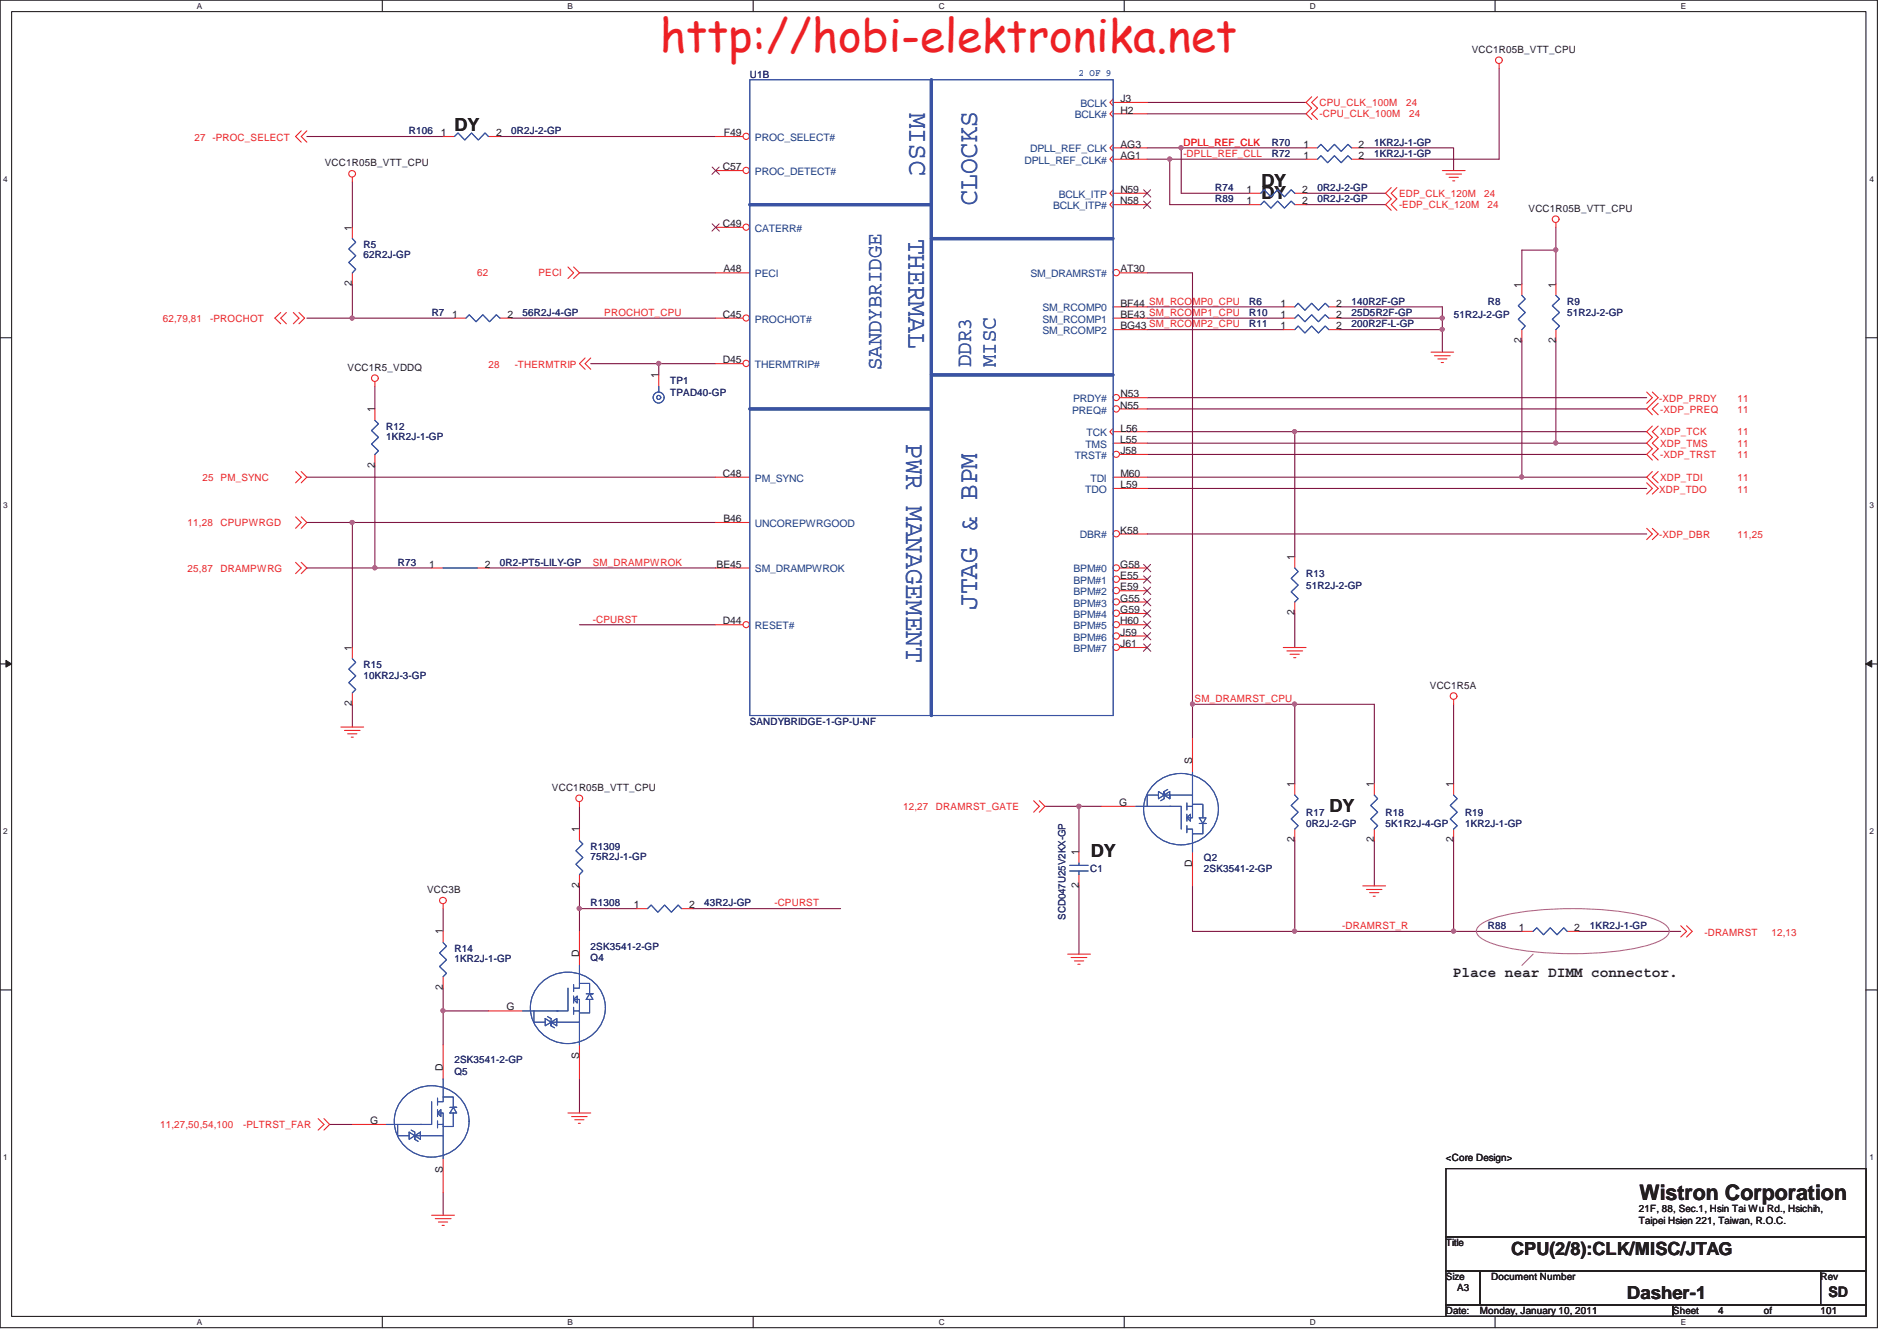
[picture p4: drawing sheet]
<svg xmlns="http://www.w3.org/2000/svg" width="297mm" height="210mm" viewBox="0 0 297 210" stroke-linecap="round" stroke-linejoin="round" font-family="sans-serif">
<path d="M0 0h294v207.9h-294zM1.8 1.8h290.4v204.3h-290.4z" fill="none" stroke="#231f20" stroke-width=".17"/>
<g fill="#fff">
<path d="M30.8 .2h.8v1.4h-.8z"/>
<path d="M30.8 206.3h.8v1.4h-.8z"/>
</g>
<path d="M59.9 0v1.8M59.9 206.1v1.8" fill="none" stroke="#231f20" stroke-width=".17"/>
<g fill="#fff">
<path d="M88.9 .2h.8v1.4h-.8z"/>
<path d="M88.9 206.3h.8v1.4h-.8z"/>
</g>
<path d="M117.9 0v1.8M117.9 206.1v1.8" fill="none" stroke="#231f20" stroke-width=".17"/>
<g fill="#fff">
<path d="M146.9 .2h.9v1.4h-.9z"/>
<path d="M146.9 206.3h.9v1.4h-.9z"/>
</g>
<path d="M176 0v1.8M176 206.1v1.8" fill="none" stroke="#231f20" stroke-width=".17"/>
<g fill="#fff">
<path d="M205 .2h.9v1.4h-.9z"/>
<path d="M205 206.3h.9v1.4h-.9z"/>
</g>
<path d="M234.1 0v1.8M234.1 206.1v1.8" fill="none" stroke="#231f20" stroke-width=".17"/>
<g fill="#fff">
<path d="M263.1 .2h.8v1.4h-.8z"/>
<path d="M263.1 206.3h.8v1.4h-.8z"/>
<path d="M.5 27.3h.7v1.4h-.7z"/>
<path d="M292.7 27.3h.6v1.4h-.6z"/>
<path d="M.5 78.4h.7v1.4h-.7z"/>
<path d="M292.7 78.4h.6v1.4h-.6z"/>
</g>
<path d="M0 52.9h1.8M292.2 52.9h1.8" fill="none" stroke="#231f20" stroke-width=".17"/>
<g fill="#fff">
<path d="M.5 129.5h.7v1.4h-.7z"/>
<path d="M292.7 129.5h.6v1.4h-.6z"/>
</g>
<path d="M0 104h1.8M292.2 104h1.8" fill="none" stroke="#231f20" stroke-width=".17"/>
<path d="M.9 103.4l.9 .6-.9 .5z" fill="#231f20"/>
<path d="M.9 103.4l.9 .6-.9 .5z" fill="none" stroke="#231f20" stroke-width=".16"/>
<path d="M292.2 104l.9-.6v1.1z" fill="#231f20"/>
<path d="M292.2 104l.9-.6v1.1z" fill="none" stroke="#231f20" stroke-width=".16"/>
<g fill="#fff">
<path d="M.5 180.6h.7v1.4h-.7z"/>
<path d="M292.7 180.6h.6v1.4h-.6z"/>
</g>
<path d="M0 155h1.8M292.2 155h1.8" fill="none" stroke="#231f20" stroke-width=".17"/>
<path d="M103.2 56.9h8.8M179.6 51.6h21.3" fill="none" stroke="#7f1542" stroke-width=".17"/>
<circle cx="103.1" cy="56.9" r=".32" fill="#b8529f"/>
<circle cx="103.1" cy="56.9" r=".32" fill="none" stroke="#b8529f" stroke-width=".17"/>
<path d="M209.8 51.6h16" fill="none" stroke="#7f1542" stroke-width=".17"/>
<circle cx="225.8" cy="51.6" r=".32" fill="#b8529f"/>
<circle cx="225.8" cy="51.6" r=".32" fill="none" stroke="#b8529f" stroke-width=".17"/>
<path d="M92.5 56.9h10.7v1.8M179.6 67.6h23.1M179.6 62.3h78.2M179.6 64h78.2M243.6 69.4h14.2" fill="none" stroke="#7f1542" stroke-width=".17"/>
<circle cx="243.6" cy="69.4" r=".32" fill="#b8529f"/>
<circle cx="243.6" cy="69.4" r=".32" fill="none" stroke="#b8529f" stroke-width=".17"/>
<path d="M179.6 71.2h78.2M238.3 74.7h19.5" fill="none" stroke="#7f1542" stroke-width=".17"/>
<circle cx="238.3" cy="74.7" r=".32" fill="#b8529f"/>
<circle cx="238.3" cy="74.7" r=".32" fill="none" stroke="#b8529f" stroke-width=".17"/>
<path d="M243.6 39.2v5.3M90.7 42.7h21.3M179.6 48.1h21.3M209.8 48.1h16M179.6 76.5h78.2M179.6 83.6h78.2" fill="none" stroke="#7f1542" stroke-width=".17"/>
<circle cx="243.6" cy="39.1" r=".32" fill="#b8529f"/>
<circle cx="243.6" cy="39.1" r=".32" fill="none" stroke="#b8529f" stroke-width=".17"/>
<path d="M55.2 28.5v7.1M209.8 49.8h16" fill="none" stroke="#7f1542" stroke-width=".17"/>
<circle cx="225.8" cy="49.8" r=".32" fill="#b8529f"/>
<circle cx="225.8" cy="49.8" r=".32" fill="none" stroke="#b8529f" stroke-width=".17"/>
<path d="M179.6 16h24.9M179.6 17.8h24.9M185 23.2h19.5M243.6 39.2h-5.3v5.3M179.6 49.8h21.3M225.8 51.6v3.5" fill="none" stroke="#7f1542" stroke-width=".17"/>
<circle cx="184.9" cy="23.1" r=".32" fill="#b8529f"/>
<circle cx="184.9" cy="23.1" r=".32" fill="none" stroke="#b8529f" stroke-width=".17"/>
<path d="M243.6 35.6v3.6M179.6 42.7h7.1M225.8 48.1v3.5M48 74.7h64M186.7 110.3v5.3" fill="none" stroke="#7f1542" stroke-width=".17"/>
<circle cx="186.7" cy="110.2" r=".32" fill="#b8529f"/>
<circle cx="186.7" cy="110.2" r=".32" fill="none" stroke="#b8529f" stroke-width=".17"/>
<path d="M202.7 110.3h12.5" fill="none" stroke="#7f1542" stroke-width=".17"/>
<circle cx="202.7" cy="110.2" r=".32" fill="#b8529f"/>
<circle cx="202.7" cy="110.2" r=".32" fill="none" stroke="#b8529f" stroke-width=".17"/>
<path d="M202.7 110.3v12.4M186.7 138.7v7.1M227.6 145.8h10.7" fill="none" stroke="#7f1542" stroke-width=".17"/>
<circle cx="227.6" cy="145.8" r=".32" fill="#b8529f"/>
<circle cx="227.6" cy="145.8" r=".32" fill="none" stroke="#b8529f" stroke-width=".17"/>
<path d="M202.7 131.6v14.2" fill="none" stroke="#7f1542" stroke-width=".17"/>
<circle cx="202.7" cy="145.8" r=".32" fill="#b8529f"/>
<circle cx="202.7" cy="145.8" r=".32" fill="none" stroke="#b8529f" stroke-width=".17"/>
<path d="M227.6 110.3v12.4M168.9 126.3h3.6M227.6 131.6v14.2h-24.9" fill="none" stroke="#7f1542" stroke-width=".17"/>
<circle cx="168.9" cy="126.3" r=".33" fill="#b8529f"/>
<circle cx="168.9" cy="126.3" r=".33" fill="none" stroke="#b8529f" stroke-width=".17"/>
<path d="M55.2 44.5v5.3M80 49.8h32M58.7 72.9v16M55.2 81.8h56.8M215.2 110.3v12.4M163.6 126.3h5.3v7.1M168.9 138.7v10.7M215.2 131.6v7.1M186.7 145.8h16" fill="none" stroke="#7f1542" stroke-width=".17"/>
<circle cx="58.7" cy="88.9" r=".33" fill="#b8529f"/>
<circle cx="58.7" cy="88.9" r=".33" fill="none" stroke="#b8529f" stroke-width=".17"/>
<path d="M58.7 60.5v3.5M48 88.9h10.7M55.2 81.8v19.6" fill="none" stroke="#7f1542" stroke-width=".17"/>
<circle cx="55.1" cy="81.8" r=".32" fill="#b8529f"/>
<circle cx="55.1" cy="81.8" r=".32" fill="none" stroke="#b8529f" stroke-width=".17"/>
<path d="M238.3 53.4v21.3M243.6 53.4v16M202.7 67.6v19.6M48 81.8h7.2M90.7 97.8h21.3M55.2 110.3v3.5" fill="none" stroke="#7f1542" stroke-width=".17"/>
<circle cx="202.7" cy="67.6" r=".32" fill="#b8529f"/>
<circle cx="202.7" cy="67.6" r=".32" fill="none" stroke="#b8529f" stroke-width=".17"/>
<path d="M55.2 49.8h16M202.7 67.6h55.1M202.7 96.1v5.3" fill="none" stroke="#7f1542" stroke-width=".17"/>
<circle cx="55.1" cy="49.8" r=".32" fill="#b8529f"/>
<circle cx="55.1" cy="49.8" r=".32" fill="none" stroke="#b8529f" stroke-width=".17"/>
<path d="M48 49.8h7.2M186.7 42.7v67.6h16M179.6 69.4h64M179.6 74.7h58.7M76.5 158.3h-7.1v5.3M51.6 176.1h3.6M90.7 168.9v5.4M69.4 186.7v3.6" fill="none" stroke="#7f1542" stroke-width=".17"/>
<circle cx="69.4" cy="158.3" r=".32" fill="#b8529f"/>
<circle cx="69.4" cy="158.3" r=".32" fill="none" stroke="#b8529f" stroke-width=".17"/>
<path d="M69.4 154.7v3.6M90.7 142.3v3.5" fill="none" stroke="#7f1542" stroke-width=".17"/>
<circle cx="90.7" cy="142.2" r=".32" fill="#b8529f"/>
<circle cx="90.7" cy="142.2" r=".32" fill="none" stroke="#b8529f" stroke-width=".17"/>
<path d="M234.7 10.7v14.2h-21.3M179.6 23.2h5.4v7.1h10.6M204.5 24.9h-21.3v7.1M213.4 23.2h14.2v3.5M58.7 88.9h8.9M76.5 88.9h35.5M90.7 138.7v3.6h8.9M90.7 126.3v3.5M69.4 142.3v3.5M108.5 142.3h23.1M247.2 145.8h16" fill="none" stroke="#7f1542" stroke-width=".17"/>
<circle cx="183.2" cy="24.9" r=".33" fill="#b8529f"/>
<g fill="none" stroke="#b8529f" stroke-width=".17">
<path d="M231.6 144.9a13 13 0 0 1 6-2 56.3 56.3 0 0 1 20 .6 8.3 8.3 0 0 1 3.3 1.4 1.05 1.05 0 0 1 0 1.8 13.3 13.3 0 0 1-6 2 55.4 55.4 0 0 1-19.9-.6 8.4 8.4 0 0 1-3.4-1.4 1.06 1.06 0 0 1 0-1.8zM240.1 149.4l-1.8 1.8"/>
<circle cx="183.2" cy="24.9" r=".33"/>
</g>
<path d="M48 21.4h21.4M78.3 21.4h33.7M179.6 24.9h3.6M183.2 32h12.4M204.5 32h12.5M204.5 30.3h12.5" fill="none" stroke="#7f1542" stroke-width=".17"/>
<g fill="none" stroke="#ec2426" stroke-width=".17">
<path d="M205.4 15.2l-.9 .8 .9 .9-.9 .9 .9 .9M206.3 15.2l-.9 .8 .9 .9-.9 .9 .9 .9M234.7 10v.7M47.2 20.5l-.9 .9 .9 .9M48 20.5l-.8 .9 .8 .9M55.2 27.8v.7M55.2 35.6v1.8M69.4 21.4h1.8M76.5 21.4h1.8M195.6 32h1.8M202.7 32h1.8M204.5 23.2h1.8"/>
<path d="M204.5 24.9h1.8M211.6 23.2h1.8M211.6 24.9h1.8M217.8 29.4l-.8 .9 .8 .9-.8 .8 .8 .9M218.7 29.4l-.9 .9 .9 .9-.9 .8 .9 .9M225.8 26.7h3.6M226.4 27.3h2.4M226.9 27.8h1.5M227.5 28.3h.3M243.6 34.9v.7M44 48.9l-1 .9 1 .9M44.8 48.9l-.8 .9 .8 .9"/>
<path d="M45.9 48.9l.9 .9-.9 .9M46.8 48.9l.9 .9-.9 .9M55.2 42.7v1.8M58.7 59.8v.7M71.2 49.8h1.8M78.3 49.8h1.7M88.9 41.8l.9 .9-.9 .9M89.8 41.8l.9 .9-.9 .9M91.6 56.1l-.9 .8 .9 .9M92.5 56.1l-.9 .8 .9 .9M103.2 58.7v1.8M174.3 49.8h5.3"/>
<path d="M174.3 51.6h5.3M200.9 48.1h1.8M200.9 49.8h1.8M200.9 51.6h1.8M208.1 48.1h1.7M208.1 49.8h1.7M208.1 51.6h1.7M224.1 55.1h3.5M224.6 55.7h2.5M225.1 56.2h1.5M225.7 56.8h.3M238.3 44.5v1.8"/>
<path d="M238.3 51.6v1.8M243.6 44.5v1.8M243.6 51.6v1.8M46.3 73.8l.9 .9-.9 .9M47.2 73.8l.8 .9-.8 .9M58.7 64v1.8M58.7 71.2v1.7M257.8 61.4l.9 .9-.9 .9M257.8 75.6l.9 .9-.9 .9M258.7 61.4l.9 .9-1.8 1.7 .9 .9M258.7 73.8l-.9 .9 1.8 1.8-.9 .9M258.7 66.7l-.9 .9 .9 .9-.9 .9 .9 .9-.9 .9 .9 .8"/>
<path d="M259.6 63.2l-.9 .8 .9 .9M259.6 66.7l-.9 .9 .9 .9-.9 .9 .9 .9-.9 .9 .9 .8M259.6 73.8l-.9 .9 .9 .9M46.3 80.9l.9 .9-.9 .9M46.3 88.1l.9 .8-.9 .9M47.2 80.9l.8 .9-.8 .9M47.2 88.1l.8 .8-.8 .9M67.6 88.9h1.8M74.7 88.9h1.8M202.7 87.2v1.7M202.7 94.3v1.8M257.8 82.7l.9 .9-.9 .9"/>
<path d="M258.7 82.7l.9 .9-.9 .9M53.4 113.8h3.5M53.9 114.4h2.5M54.4 114.9h1.5M55 115.4h.3M55.2 101.4v1.8M55.2 108.5v1.8M186.7 115.6v5.3M200.9 101.4h3.6M201.5 101.9h2.5M202 102.5h1.4M202.6 103h.3"/>
<path d="M227.6 109.5v.8M90.7 125.6v.7M90.7 129.8v1.8M90.7 137v1.7M161.9 125.4l.8 .9-.8 .9M162.7 125.4l.9 .9-.9 .9M168.9 133.4v1.8M168.9 137v1.7M172.5 126.3h5.3M186.7 133.4v5.3M202.7 122.7v1.8M202.7 129.8v1.8"/>
<path d="M213.4 138.7h3.6M214 139.3h2.4M214.5 139.8h1.4M215.2 122.7v1.8M215.2 129.8v1.8M227.6 122.7v1.8M227.6 129.8v1.8M69.4 141.6v.7M69.4 145.8v1.8M69.4 152.9v1.8M76.5 158.3h5.3M90.7 145.8v5.4"/>
<path d="M99.6 142.3h1.8M106.7 142.3h1.8M167.2 149.4h3.5M167.7 149.9h2.5M168.2 150.5h1.5M168.8 151h.3M215 140.3h.3M238.3 145.8h1.8M245.4 145.8h1.8M263.2 145l.9 .8-.9 .9M264.1 145l.9 .8-.9 .9M49.8 175.2l.9 .9-.9 .9"/>
<path d="M50.7 175.2l.9 .9-.9 .9M55.2 176.1h5.3M69.4 163.6v5.3M88.9 174.3h3.6M89.5 174.8h2.4M90 175.3h1.4M90.6 175.9h.3M90.7 163.6v5.3M67.6 190.3h3.6M68.2 190.8h2.4M68.7 191.4h1.4M69.2 191.9h.4"/>
<path d="M69.4 181.4v5.3"/>
<circle cx="234.7" cy="9.4" r=".52"/>
<circle cx="55.1" cy="27.2" r=".53"/>
<circle cx="243.6" cy="34.3" r=".52"/>
<circle cx="58.7" cy="59.2" r=".53"/>
<circle cx="227.6" cy="109" r=".53"/>
<circle cx="90.7" cy="125" r=".53"/>
<circle cx="69.4" cy="141" r=".52"/>
</g>
<path d="M226.4 183h65.8v10.7h-65.8zM226.4 193.7h65.8v5.3h-65.8zM226.4 199h5.3v5.3h-5.3zM231.7 199h53.4v5.3h-53.4zM285.1 199h7.1v5.3h-7.1zM226.4 204.3h35.6v1.8h-35.6zM262 204.3h30.2v1.8h-30.2z" fill="none" stroke="#231f20" stroke-width=".17"/>
<g fill="none" stroke="#3a53a4" stroke-width=".17">
<path d="M55.2 37.4l.5 .5-1.1 1.1 1.1 1-1.1 1.1 1.1 1.1-.5 .5M71.2 21.4l.5-.6 1.1 1.1 1-1.1 1.1 1.1 1.1-1.1 .5 .6M197.4 32l.5-.5 1.1 1.1 1.1-1.1 1 1.1 1.1-1.1 .5 .5M206.3 23.2l.5-.6 1.1 1.1 1.1-1.1 1 1.1 1.1-1.1 .5 .6M206.3 24.9l.5-.5 1.1 1.1 1.1-1.1 1 1.1 1.1-1.1 .5 .5M73 49.8l.5-.5 1 1.1 1.1-1.1 1.1 1.1 1-1.1 .6 .5M202.7 48.1l.6-.6 1 1.1 1.1-1.1 1 1.1 1.1-1.1 .6 .6M202.7 49.8l.6-.5 1 1.1 1.1-1.1 1 1.1 1.1-1.1 .6 .5M202.7 51.6l.6-.5 1 1 1.1-1 1 1 1.1-1 .6 .5M238.3 46.3l.5 .5-1.1 1.1 1.1 1-1.1 1.1 1.1 1.1-.5 .5M243.6 46.3l.6 .5-1.1 1.1 1.1 1-1.1 1.1 1.1 1.1-.6 .5M58.7 65.8l.6 .6-1.1 1 1.1 1.1-1.1 1 1.1 1.1-.6 .6"/>
<path d="M103.2 60.5v.9M69.4 88.9h5.3M202.7 88.9l.6 .6-1.1 1.1 1.1 1-1.1 1.1 1.1 1-.6 .6M55.2 103.2l.5 .5-1.1 1.1 1.1 1-1.1 1.1 1.1 1.1-.5 .5M90.7 131.6l.6 .6-1.1 1 1.1 1.1-1.1 1 1.1 1.1-.6 .6M167.5 135.5h2.9M167.5 136.4h2.9M168.9 135.2v.3M168.9 136.4v.6M177.8 126.3h5.5M180.8 122.7a5.9 5.9 0 0 1 6.3-1.2 5.9 5.9 0 0 1 3.7 5.2 5.9 5.9 0 0 1-5.9 5.6 5.9 5.9 0 0 1-5.8-5.6 5.4 5.4 0 0 1 1.7-4zM181.4 123.9l.9 .6-.9 .6z"/>
<path d="M181.4 124.5h-1.8v1.8M182.8 123.6l-.5 .3M183.2 126.3h1.8v3.5M183.2 124.5v.6v-1.2l-.9 .6 .9 .6M185.8 129.8h.9v3.6M185.8 125.7v1.1M185.8 127.5v1.1M185.8 129.3v1.1M186.4 127.5v1.1l-.6-.5zM186.7 125.9h1.6v2.2M186.7 124.5h-4.4v-.6v1.2l-.5 .3M186.7 120.9v5.4h-.9"/>
<path d="M186.7 126.3v1.8h-.9M187.8 128.9h1h-.5v1.7h-1.6M187.8 128.1h1l-.5 .8zM202.7 124.5l.6 .6-1.1 1 1.1 1.1-1.1 1 1.1 1.1-.6 .5M215.2 124.5l.5 .6-1.1 1 1.1 1.1-1.1 1 1.1 1.1-.5 .5M227.6 124.5l.6 .6-1.1 1 1.1 1.1-1.1 1 1.1 1.1-.6 .5M69.4 147.6l.5 .6-1.1 1 1.1 1.1-1.1 1 1.1 1.1-.5 .5M81.8 158.3h5.5M83.6 158.3v1.8h1.8M84.8 153.9a5.9 5.9 0 0 1 6.2-1.3 5.9 5.9 0 0 1 3.8 5.2 5.9 5.9 0 0 1-5.9 5.6 5.9 5.9 0 0 1-5.9-5.6 5.4 5.4 0 0 1 1.8-3.9zM85.4 159.5l.9 .6-.9 .5zM85.7 159.2l.6 .3v1.1v-.5h4.4"/>
<path d="M87.2 159.5l-.9 .6 .9 .5v-1.1v.6M88.9 154.7v3.6h-1.7M89.8 158.3h.9v5.3M89.8 156.5h.9v1.8M89.8 156.5l.6-.5v1.1zM89.8 154.2v1.1M89.8 156v1.1M89.8 157.7v1.1M90.7 151.2v3.5h-.9M90.7 154h1.6v1.6h.6h-1.1M92.3 155.6l.6 .9h-1.1zM92.3 156.5v2.1h-1.6"/>
<path d="M101.4 142.3l.6-.6 1 1.1 1.1-1.1 1 1.1 1.1-1.1 .5 .6M240.1 145.8l.5-.5 1.1 1.1 1-1.1 1.1 1.1 1.1-1.1 .5 .5M60.5 176.1h5.5M62.3 176.1v1.7h1.8M63.4 171.6a5.9 5.9 0 0 1 6.3-1.2 5.9 5.9 0 0 1 3.7 5.2 5.9 5.9 0 0 1-5.8 5.6 5.9 5.9 0 0 1-5.9-5.6 5.4 5.4 0 0 1 1.7-4zM64.1 177.3l.8 .5-.8 .6zM64.4 177l.5 .3v1.1v-.6h4.5M64.9 178.4l.6 .3M65.8 177.3l-.9 .5 .9 .6v-1.1v.5M67.6 172.5v3.6h-1.8M68.5 176.1h.9v5.3M68.5 174.3h.9v1.8"/>
<path d="M68.5 174.3l.5-.6v1.1zM68.5 171.9v1.1M68.5 173.7v1.1M68.5 175.5v1.1M69.4 168.9v3.6h-.9M69.4 171.8h1.6v1.6h.5h-1.1M71 173.4l.5 .9h-1.1zM71 174.3v2.1h-1.6M86.3 160.6l.5 .3"/>
<circle cx="103.1" cy="62.2" r=".86"/>
<circle cx="103.1" cy="62.2" r=".33"/>
</g>
<circle cx="174.8" cy="42.7" r=".5" fill="#fff"/>
<g fill="none" stroke="#ec2426" stroke-width=".17">
<path d="M174.3 17.3l-.5 .5 .5 .5M174.3 15.5l-.5 .5 .5 .5M174.3 17.8h5.3M174.3 16h5.3M174.3 24.4l-.5 .5 .5 .5M174.3 22.6l-.5 .6 .5 .5M174.3 24.9h5.3M174.3 23.2h5.3M174.3 48.1h5.3M175.3 42.7h4.3"/>
<circle cx="174.8" cy="42.7" r=".5"/>
</g>
<circle cx="116.8" cy="35.6" r=".49" fill="#fff"/>
<g fill="none" stroke="#ec2426" stroke-width=".17">
<path d="M112 35.6h4.3M112 42.7h5.4"/>
<circle cx="116.8" cy="35.6" r=".49"/>
</g>
<path d="M111.5 35l1.1 1.2M112.6 35l-1.1 1.2" fill="none" stroke="#7f431c" stroke-width=".16"/>
<circle cx="116.8" cy="49.8" r=".48" fill="#fff"/>
<g fill="none" stroke="#ec2426" stroke-width=".17">
<path d="M112 49.8h4.3"/>
<circle cx="116.8" cy="49.8" r=".48"/>
</g>
<circle cx="116.8" cy="56.9" r=".49" fill="#fff"/>
<g fill="none" stroke="#ec2426" stroke-width=".17">
<path d="M112 56.9h4.3M112 88.9h5.4"/>
<circle cx="116.8" cy="56.9" r=".49"/>
</g>
<circle cx="116.8" cy="97.8" r=".48" fill="#fff"/>
<g fill="none" stroke="#ec2426" stroke-width=".17">
<path d="M112 97.8h4.3"/>
<circle cx="116.8" cy="97.8" r=".48"/>
</g>
<circle cx="174.8" cy="62.2" r=".49" fill="#fff"/>
<g fill="none" stroke="#ec2426" stroke-width=".17">
<path d="M175.3 62.3h4.3"/>
<circle cx="174.8" cy="62.2" r=".49"/>
</g>
<circle cx="174.8" cy="64" r=".5" fill="#fff"/>
<g fill="none" stroke="#ec2426" stroke-width=".17">
<path d="M174.3 67.1l-.5 .5 .5 .5M174.3 67.6h5.3M174.3 69.4h5.3M175.3 64h4.3"/>
<circle cx="174.8" cy="64" r=".5"/>
</g>
<circle cx="174.8" cy="71.1" r=".49" fill="#fff"/>
<g fill="none" stroke="#ec2426" stroke-width=".17">
<path d="M174.3 74.7h5.3M174.3 76.5h5.3M175.3 71.2h4.3"/>
<circle cx="174.8" cy="71.1" r=".49"/>
</g>
<circle cx="174.8" cy="83.6" r=".5" fill="#fff"/>
<g fill="none" stroke="#ec2426" stroke-width=".17">
<path d="M175.3 83.6h4.3"/>
<circle cx="174.8" cy="83.6" r=".5"/>
</g>
<circle cx="174.8" cy="88.9" r=".49" fill="#fff"/>
<g fill="none" stroke="#ec2426" stroke-width=".17">
<path d="M175.3 88.9h4.3"/>
<circle cx="174.8" cy="88.9" r=".49"/>
</g>
<path d="M179.1 88.4l1.1 1.1M180.2 88.4l-1.2 1.1" fill="none" stroke="#7f431c" stroke-width=".16"/>
<circle cx="174.8" cy="90.7" r=".5" fill="#fff"/>
<g fill="none" stroke="#ec2426" stroke-width=".17">
<path d="M175.3 90.7h4.3"/>
<circle cx="174.8" cy="90.7" r=".5"/>
</g>
<path d="M179.1 90.2l1.1 1.1M180.2 90.2l-1.2 1.1" fill="none" stroke="#7f431c" stroke-width=".16"/>
<circle cx="174.8" cy="92.5" r=".5" fill="#fff"/>
<g fill="none" stroke="#ec2426" stroke-width=".17">
<path d="M175.3 92.5h4.3"/>
<circle cx="174.8" cy="92.5" r=".5"/>
</g>
<path d="M179.1 91.9l1.1 1.2M180.2 91.9l-1.2 1.2" fill="none" stroke="#7f431c" stroke-width=".16"/>
<circle cx="174.8" cy="94.2" r=".49" fill="#fff"/>
<g fill="none" stroke="#ec2426" stroke-width=".17">
<path d="M175.3 94.3h4.3"/>
<circle cx="174.8" cy="94.2" r=".49"/>
</g>
<path d="M179.1 93.7l1.1 1.2M180.2 93.7l-1.2 1.2" fill="none" stroke="#7f431c" stroke-width=".16"/>
<circle cx="174.8" cy="96" r=".5" fill="#fff"/>
<g fill="none" stroke="#ec2426" stroke-width=".17">
<path d="M175.3 96.1h4.3"/>
<circle cx="174.8" cy="96" r=".5"/>
</g>
<path d="M179.1 95.5l1.1 1.1M180.2 95.5l-1.2 1.1" fill="none" stroke="#7f431c" stroke-width=".16"/>
<circle cx="174.8" cy="97.8" r=".49" fill="#fff"/>
<g fill="none" stroke="#ec2426" stroke-width=".17">
<path d="M175.3 97.8h4.3"/>
<circle cx="174.8" cy="97.8" r=".49"/>
</g>
<path d="M179.1 97.3l1.1 1.1M180.2 97.3l-1.2 1.1" fill="none" stroke="#7f431c" stroke-width=".16"/>
<circle cx="174.8" cy="99.6" r=".5" fill="#fff"/>
<g fill="none" stroke="#ec2426" stroke-width=".17">
<path d="M175.3 99.6h4.3"/>
<circle cx="174.8" cy="99.6" r=".5"/>
</g>
<path d="M179.1 99.1l1.1 1.1M180.2 99.1l-1.2 1.1" fill="none" stroke="#7f431c" stroke-width=".16"/>
<circle cx="174.8" cy="101.4" r=".5" fill="#fff"/>
<g fill="none" stroke="#ec2426" stroke-width=".17">
<path d="M112 74.7h5.4M175.3 101.4h4.3"/>
<circle cx="174.8" cy="101.4" r=".5"/>
</g>
<path d="M179.1 100.8l1.1 1.2M180.2 100.8l-1.2 1.2" fill="none" stroke="#7f431c" stroke-width=".16"/>
<circle cx="116.8" cy="26.7" r=".49" fill="#fff"/>
<g fill="none" stroke="#ec2426" stroke-width=".17">
<path d="M112 26.7h4.3"/>
<circle cx="116.8" cy="26.7" r=".49"/>
</g>
<path d="M111.5 26.2l1.1 1.1M112.6 26.2l-1.1 1.1" fill="none" stroke="#7f431c" stroke-width=".16"/>
<circle cx="116.8" cy="21.3" r=".49" fill="#fff"/>
<g fill="none" stroke="#ec2426" stroke-width=".17">
<path d="M112 21.4h4.3M174.3 29.8l-.5 .5 .5 .5M174.3 31.5l-.5 .5 .5 .6M174.3 30.3h5.3M174.3 32h5.3M195.6 30.3h1.8M202.7 30.3h1.8M112 81.8h5.4"/>
<circle cx="116.8" cy="21.3" r=".49"/>
</g>
<path d="M179.1 29.7l1.1 1.2M179.1 31.5l1.1 1.1M180.2 29.7l-1.2 1.2M180.2 31.5l-1.2 1.1" fill="none" stroke="#7f431c" stroke-width=".16"/>
<path d="M117.4 12.5h56.9v99.5h-56.9zM197.4 30.3l.5-.6 1.1 1.1 1.1-1.1 1 1.1 1.1-1.1 .5 .6" fill="none" stroke="#3a53a4" stroke-width=".17"/>
<path d="M145.8 12.5v99.5M117.4 32h28.4M145.8 37.4h28.5M145.8 58.7h28.5M117.4 64h28.4" fill="none" stroke="#3a53a4" stroke-width=".51"/>
<circle cx="103.1" cy="56.9" r=".32" fill="#b8529f"/>
<circle cx="103.1" cy="56.9" r=".32" fill="none" stroke="#b8529f" stroke-width=".17"/>
<circle cx="225.8" cy="51.6" r=".32" fill="#b8529f"/>
<circle cx="225.8" cy="51.6" r=".32" fill="none" stroke="#b8529f" stroke-width=".17"/>
<circle cx="243.6" cy="69.4" r=".32" fill="#b8529f"/>
<circle cx="243.6" cy="69.4" r=".32" fill="none" stroke="#b8529f" stroke-width=".17"/>
<circle cx="238.3" cy="74.7" r=".32" fill="#b8529f"/>
<circle cx="238.3" cy="74.7" r=".32" fill="none" stroke="#b8529f" stroke-width=".17"/>
<circle cx="243.6" cy="39.1" r=".32" fill="#b8529f"/>
<circle cx="243.6" cy="39.1" r=".32" fill="none" stroke="#b8529f" stroke-width=".17"/>
<circle cx="225.8" cy="49.8" r=".32" fill="#b8529f"/>
<circle cx="225.8" cy="49.8" r=".32" fill="none" stroke="#b8529f" stroke-width=".17"/>
<circle cx="184.9" cy="23.1" r=".32" fill="#b8529f"/>
<circle cx="184.9" cy="23.1" r=".32" fill="none" stroke="#b8529f" stroke-width=".17"/>
<circle cx="186.7" cy="110.2" r=".32" fill="#b8529f"/>
<circle cx="186.7" cy="110.2" r=".32" fill="none" stroke="#b8529f" stroke-width=".17"/>
<circle cx="202.7" cy="110.2" r=".32" fill="#b8529f"/>
<circle cx="202.7" cy="110.2" r=".32" fill="none" stroke="#b8529f" stroke-width=".17"/>
<circle cx="227.6" cy="145.8" r=".32" fill="#b8529f"/>
<circle cx="227.6" cy="145.8" r=".32" fill="none" stroke="#b8529f" stroke-width=".17"/>
<circle cx="202.7" cy="145.8" r=".32" fill="#b8529f"/>
<circle cx="202.7" cy="145.8" r=".32" fill="none" stroke="#b8529f" stroke-width=".17"/>
<circle cx="168.9" cy="126.3" r=".33" fill="#b8529f"/>
<circle cx="168.9" cy="126.3" r=".33" fill="none" stroke="#b8529f" stroke-width=".17"/>
<circle cx="58.7" cy="88.9" r=".33" fill="#b8529f"/>
<circle cx="58.7" cy="88.9" r=".33" fill="none" stroke="#b8529f" stroke-width=".17"/>
<circle cx="55.1" cy="81.8" r=".32" fill="#b8529f"/>
<circle cx="55.1" cy="81.8" r=".32" fill="none" stroke="#b8529f" stroke-width=".17"/>
<circle cx="202.7" cy="67.6" r=".32" fill="#b8529f"/>
<circle cx="202.7" cy="67.6" r=".32" fill="none" stroke="#b8529f" stroke-width=".17"/>
<circle cx="55.1" cy="49.8" r=".32" fill="#b8529f"/>
<circle cx="55.1" cy="49.8" r=".32" fill="none" stroke="#b8529f" stroke-width=".17"/>
<circle cx="69.4" cy="158.3" r=".32" fill="#b8529f"/>
<circle cx="69.4" cy="158.3" r=".32" fill="none" stroke="#b8529f" stroke-width=".17"/>
<circle cx="90.7" cy="142.2" r=".32" fill="#b8529f"/>
<circle cx="90.7" cy="142.2" r=".32" fill="none" stroke="#b8529f" stroke-width=".17"/>
<circle cx="183.2" cy="24.9" r=".33" fill="#b8529f"/>
<circle cx="183.2" cy="24.9" r=".33" fill="none" stroke="#b8529f" stroke-width=".17"/>
<text font-size="7.1" fill="#ed2024" x="103.3" y="8.1">http://hobi-elektronika.net</text>
<g font-size="4.2" fill="#3a53a4">
<text x="142.4" y="17.6" transform="rotate(90 142.4 17.6)">MISC</text>
<text x="153" y="32.2" transform="rotate(-90 153 32.2)">CLOCKS</text>
<text x="142.2" y="37.4" transform="rotate(90 142.2 37.4)">THERMAL</text>
<text x="141.9" y="69.4" transform="rotate(90 141.9 69.4)">PWR MANAGEMENT</text>
<text x="153" y="95.5" transform="rotate(-90 153 95.5)">JTAG &amp; BPM</text>
</g>
<g font-size="3.3" fill="#3a53a4">
<text x="138" y="58" transform="rotate(-90 138 58)">SANDYBRIDGE</text>
<text x="152" y="57.5" transform="rotate(-90 152 57.5)">DDR3</text>
<text x="155.9" y="57.5" transform="rotate(-90 155.9 57.5)">MISC</text>
</g>
<text font-size="3.3" fill="#231f20" x="256.7" y="187.9">Wistron Corporation</text>
<g font-size="2.8" fill="#231f20">
<text x="71.2" y="20.4">DY</text>
<text x="197.5" y="29.3">DY</text>
<text x="197.5" y="31.1">DY</text>
<text x="208.2" y="127.1">DY</text>
<text x="170.8" y="134.2">DY</text>
<text x="236.6" y="196.5">CPU(2/8):CLK/MISC/JTAG</text>
<text x="254.8" y="203.4">Dasher-1</text>
</g>
<g font-size="2.3" fill="#231f20">
<text x="227.5" y="153">Place near DIMM connector.</text>
<text x="286.3" y="203.1">SD</text>
</g>
<text font-size="1.6" fill="#3a53a4" x="168.9" y="11.9">2 OF 9</text>
<g font-size="1.6" fill="#231f20">
<text x="230.5" y="8.3">VCC1R05B_VTT_CPU</text>
<text x="175.4" y="17.8">H2</text>
<text x="175.4" y="16">J3</text>
<text x="69" y="21.3">1</text>
<text x="77.7" y="21.3">2</text>
<text x="113.3" y="21.3">F49</text>
<text x="175.4" y="23.1">AG3</text>
<text x="204.1" y="23.1">1</text>
<text x="212.7" y="23.1">2</text>
<text x="50.9" y="26">VCC1R05B_VTT_CPU</text>
<text x="113.2" y="26.7">C57</text>
<text x="175.4" y="24.9">AG1</text>
<text x="204.1" y="24.9">1</text>
<text x="212.7" y="24.9">2</text>
<text x="113.2" y="35.5">C49</text>
<text x="175.4" y="32">N58</text>
<text x="175.4" y="30.2">N59</text>
<text x="195.2" y="32">1</text>
<text x="195.2" y="30.2">1</text>
<text x="203.9" y="32">2</text>
<text x="203.9" y="30.2">2</text>
<text x="239.3" y="33.1">VCC1R05B_VTT_CPU</text>
<text x="55.1" y="36.1" transform="rotate(-90 55.1 36.1)">1</text>
<text x="55.1" y="44.8" transform="rotate(-90 55.1 44.8)">2</text>
<text x="113.3" y="42.7">A48</text>
<text x="175.4" y="48">BF44 SM_RCOMP0_CPU</text>
<text x="175.4" y="42.7">AT30</text>
<text x="238.3" y="45" transform="rotate(-90 238.3 45)">1</text>
<text x="243.6" y="45" transform="rotate(-90 243.6 45)">1</text>
<text x="70.8" y="49.8">1</text>
<text x="79.5" y="49.8">2</text>
<text x="113.2" y="49.8">C45</text>
<text x="175.4" y="49.8">BE43 SM_RCOMP1_CPU</text>
<text x="175.4" y="51.6">BG43 SM_RCOMP2_CPU</text>
<text x="200.5" y="48">1</text>
<text x="200.5" y="49.8">1</text>
<text x="200.5" y="51.5">1</text>
<text x="209.2" y="48">2</text>
<text x="209.2" y="49.8">2</text>
<text x="209.2" y="51.5">2</text>
<text x="238.3" y="53.7" transform="rotate(-90 238.3 53.7)">2</text>
<text x="243.6" y="53.7" transform="rotate(-90 243.6 53.7)">2</text>
<text x="54.4" y="58">VCC1R5_VDDQ</text>
<text x="103.1" y="59.2" transform="rotate(-90 103.1 59.2)">1</text>
<text x="113.2" y="56.9">D45</text>
<text x="58.7" y="64.6" transform="rotate(-90 58.7 64.6)">1</text>
<text x="175.4" y="64">N55</text>
<text x="175.4" y="62.2">N53</text>
<text x="175.4" y="69.3">L55</text>
<text x="175.4" y="67.6">L56</text>
<text x="175.4" y="71.1">J58</text>
<text x="58.7" y="73.2" transform="rotate(-90 58.7 73.2)">2</text>
<text x="113.2" y="74.7">C48</text>
<text x="175.4" y="76.5">L59</text>
<text x="175.4" y="74.7">M60</text>
<text x="113.3" y="81.8">B46</text>
<text x="175.4" y="83.6">K58</text>
<text x="67.2" y="88.9">1</text>
<text x="75.9" y="88.9">2</text>
<text x="112.2" y="88.9">BE45</text>
<text x="175.4" y="88.9">G58</text>
<text x="202.7" y="87.7" transform="rotate(-90 202.7 87.7)">1</text>
<text x="175.4" y="90.7">E55</text>
<text x="175.4" y="92.4">E59</text>
<text x="175.4" y="94.2">G55</text>
<text x="55.1" y="101.9" transform="rotate(-90 55.1 101.9)">1</text>
<text x="113.2" y="97.8">D44</text>
<text x="175.4" y="96">G59</text>
<text x="175.4" y="97.8">H60</text>
<text x="175.4" y="99.6">J59</text>
<text x="175.4" y="101.3">J61</text>
<text x="202.7" y="96.3" transform="rotate(-90 202.7 96.3)">2</text>
<text x="223.9" y="107.8">VCC1R5A</text>
<text x="55.1" y="110.6" transform="rotate(-90 55.1 110.6)">2</text>
<text x="186.7" y="119.6" transform="rotate(-90 186.7 119.6)">S</text>
<text x="86.4" y="123.8">VCC1R05B_VTT_CPU</text>
<text x="202.7" y="123.2" transform="rotate(-90 202.7 123.2)">1</text>
<text x="215.1" y="123.2" transform="rotate(-90 215.1 123.2)">1</text>
<text x="227.6" y="123.2" transform="rotate(-90 227.6 123.2)">1</text>
<text x="90.7" y="130.3" transform="rotate(-90 90.7 130.3)">1</text>
<text x="175.3" y="126.2">G</text>
<text x="202.7" y="131.9" transform="rotate(-90 202.7 131.9)">2</text>
<text x="215.1" y="131.9" transform="rotate(-90 215.1 131.9)">2</text>
<text x="227.6" y="131.9" transform="rotate(-90 227.6 131.9)">2</text>
<text x="168.9" y="133.9" transform="rotate(-90 168.9 133.9)">1</text>
<text x="186.7" y="135.7" transform="rotate(-90 186.7 135.7)">D</text>
<text x="66.9" y="139.8">VCC3B</text>
<text x="90.7" y="139" transform="rotate(-90 90.7 139)">2</text>
<text x="99.2" y="142.2">1</text>
<text x="107.9" y="142.2">2</text>
<text x="168.9" y="139" transform="rotate(-90 168.9 139)">2</text>
<text x="69.4" y="146.3" transform="rotate(-90 69.4 146.3)">1</text>
<text x="90.7" y="149.9" transform="rotate(-90 90.7 149.9)">D</text>
<text x="237.8" y="145.8">1</text>
<text x="246.5" y="145.8">2</text>
<text x="69.4" y="155" transform="rotate(-90 69.4 155)">2</text>
<text x="79.3" y="158.2">G</text>
<text x="69.4" y="167.6" transform="rotate(-90 69.4 167.6)">D</text>
<text x="90.7" y="165.9" transform="rotate(-90 90.7 165.9)">S</text>
<text x="58" y="176">G</text>
<text x="69.4" y="183.7" transform="rotate(-90 69.4 183.7)">S</text>
<text x="226.4" y="181.8">&lt;Core Design&gt;</text>
<text x="256.6" y="189.8">21F, 88, Sec.1, Hsin Tai Wu Rd., Hsichih,</text>
<text x="256.6" y="191.6">Taipei Hsien 221, Taiwan, R.O.C.</text>
<text x="226.4" y="195.1">Title</text>
<text x="226.4" y="200.5">Size</text>
<text x="228.2" y="202.2">A3</text>
<text x="233.5" y="200.5">Document Number</text>
<text x="285.1" y="200.5">Rev</text>
<text x="226.4" y="205.8">Date:</text>
<text x="231.7" y="205.8">Monday, January 10, 2011</text>
<text x="262" y="205.8">Sheet</text>
<text x="269" y="205.8">4</text>
<text x="276.2" y="205.8">of</text>
<text x="285" y="205.8">101</text>
</g>
<g font-size="1.6" fill="#2d2d72">
<text x="117.4" y="12.1">U1B</text>
<text x="64" y="21">R106</text>
<text x="80" y="21">0R2J-2-GP</text>
<text x="199.2" y="22.8">R70</text>
<text x="215.2" y="22.8">1KR2J-1-GP</text>
<text x="190.3" y="29.9">R74</text>
<text x="199.2" y="24.6">R72</text>
<text x="206.3" y="29.9">0R2J-2-GP</text>
<text x="215.2" y="24.6">1KR2J-1-GP</text>
<text x="190.3" y="31.7">R89</text>
<text x="206.3" y="31.7">0R2J-2-GP</text>
<text x="56.9" y="38.8">R5</text>
<text x="56.9" y="40.4">62R2J-GP</text>
<text x="195.6" y="47.7">R6</text>
<text x="211.6" y="47.7">140R2F-GP</text>
<text x="233" y="47.7">R8</text>
<text x="245.4" y="47.7">R9</text>
<text x="67.6" y="49.5">R7</text>
<text x="81.8" y="49.5">56R2J-4-GP</text>
<text x="195.6" y="49.5">R10</text>
<text x="195.6" y="51.3">R11</text>
<text x="211.6" y="49.5">25D5R2F-GP</text>
<text x="211.6" y="51.3">200R2F-L-GP</text>
<text x="227.6" y="49.8">51R2J-2-GP</text>
<text x="245.4" y="49.5">51R2J-2-GP</text>
<text x="105" y="60.2">TP1</text>
<text x="105" y="61.9">TPAD40-GP</text>
<text x="60.5" y="67.3">R12</text>
<text x="60.5" y="68.9">1KR2J-1-GP</text>
<text x="62.3" y="88.6">R73</text>
<text x="78.3" y="88.6">0R2-PT5-LILY-GP</text>
<text x="204.5" y="90.4">R13</text>
<text x="204.5" y="92.2">51R2J-2-GP</text>
<text x="56.9" y="104.6">R15</text>
<text x="56.9" y="106.4">10KR2J-3-GP</text>
<text x="117.4" y="113.5">SANDYBRIDGE-1-GP-U-NF</text>
<text x="204.5" y="127.7">R17</text>
<text x="204.5" y="129.5">0R2J-2-GP</text>
<text x="217" y="127.7">R18</text>
<text x="217" y="129.5">5K1R2J-4-GP</text>
<text x="229.4" y="127.7">R19</text>
<text x="229.4" y="129.5">1KR2J-1-GP</text>
<text x="92.5" y="133">R1309</text>
<text x="92.5" y="134.6">75R2J-1-GP</text>
<text x="170.7" y="136.6">C1</text>
<text x="188.5" y="134.8">Q2</text>
<text x="188.5" y="136.6">2SK3541-2-GP</text>
<text x="92.5" y="141.9">R1308</text>
<text x="110.3" y="141.9">43R2J-GP</text>
<text x="71.2" y="149.1">R14</text>
<text x="92.5" y="148.7">2SK3541-2-GP</text>
<text x="166.9" y="144" transform="rotate(-90 166.9 144)">SCD047U25V2KX-GP</text>
<text x="233" y="145.5">R88</text>
<text x="249" y="145.5">1KR2J-1-GP</text>
<text x="71.2" y="150.7">1KR2J-1-GP</text>
<text x="92.5" y="150.5">Q4</text>
<text x="71.2" y="166.5">2SK3541-2-GP</text>
<text x="71.2" y="168.3">Q5</text>
</g>
<g font-size="1.6" fill="#1d437e">
<text x="169.2" y="16.8">BCLK</text>
<text x="118.2" y="22.1">PROC_SELECT#</text>
<text x="161.3" y="23.9">DPLL_REF_CLK</text>
<text x="168.3" y="18.5">BCLK#</text>
<text x="118.2" y="27.4">PROC_DETECT#</text>
<text x="160.4" y="25.7">DPLL_REF_CLK#</text>
<text x="164.9" y="32.8">BCLK_ITP#</text>
<text x="165.8" y="31">BCLK_ITP</text>
<text x="118.2" y="36.3">CATERR#</text>
<text x="118.2" y="43.4">PECI</text>
<text x="161.3" y="43.4">SM_DRAMRST#</text>
<text x="118.2" y="50.6">PROCHOT#</text>
<text x="163.2" y="50.6">SM_RCOMP1</text>
<text x="163.2" y="52.3">SM_RCOMP2</text>
<text x="163.2" y="48.8">SM_RCOMP0</text>
<text x="118.2" y="57.6">THERMTRIP#</text>
<text x="167.9" y="64.8">PREQ#</text>
<text x="168" y="63">PRDY#</text>
<text x="168.3" y="71.9">TRST#</text>
<text x="170" y="70.1">TMS</text>
<text x="170.1" y="68.3">TCK</text>
<text x="118.2" y="75.4">PM_SYNC</text>
<text x="169.9" y="77.2">TDO</text>
<text x="170.7" y="75.4">TDI</text>
<text x="118.2" y="82.6">UNCOREPWRGOOD</text>
<text x="118.2" y="89.6">SM_DRAMPWROK</text>
<text x="168.1" y="89.6">BPM#0</text>
<text x="169.1" y="84.3">DBR#</text>
<text x="168.1" y="91.4">BPM#1</text>
<text x="168.1" y="93.2">BPM#2</text>
<text x="168.1" y="95">BPM#3</text>
<text x="118.2" y="98.5">RESET#</text>
<text x="168.1" y="96.8">BPM#4</text>
<text x="168.1" y="98.5">BPM#5</text>
<text x="168.1" y="100.3">BPM#6</text>
<text x="168.1" y="102.1">BPM#7</text>
</g>
<g font-size="1.6" fill="#ec2426">
<text x="206.6" y="16.6">CPU_CLK_100M</text>
<text x="220.2" y="16.6">24</text>
<text x="30.4" y="22.1">27 -PROC_SELECT</text>
<text x="185.3" y="22.8">DPLL_REF_CLK</text>
<text x="206.6" y="18.4">-CPU_CLK_100M</text>
<text x="220.7" y="18.4">24</text>
<text x="185.3" y="24.6">-DPLL_REF_CLL</text>
<text x="219.1" y="30.8">EDP_CLK_120M</text>
<text x="219.1" y="32.6">-EDP_CLK_120M</text>
<text x="232.4" y="30.8">24</text>
<text x="232.9" y="32.6">24</text>
<text x="74.7" y="43.3">62</text>
<text x="84.3" y="43.3">PECI</text>
<text x="25.5" y="50.4">62,79,81</text>
<text x="32.9" y="50.4">-PROCHOT</text>
<text x="94.6" y="49.5">PROCHOT_CPU</text>
<text x="76.5" y="57.6">28</text>
<text x="80.6" y="57.6">-THERMTRIP</text>
<text x="259.8" y="63">-XDP_PRDY</text>
<text x="259.9" y="64.6">-XDP_PREQ</text>
<text x="272.1" y="64.6">11</text>
<text x="272.1" y="63">11</text>
<text x="259.9" y="68.2">XDP_TCK</text>
<text x="259.9" y="69.9">XDP_TMS</text>
<text x="259.9" y="71.7">-XDP_TRST</text>
<text x="272.1" y="68.2">11</text>
<text x="272.1" y="69.9">11</text>
<text x="272.1" y="71.7">11</text>
<text x="31.7" y="75.3">25 PM_SYNC</text>
<text x="259.8" y="77.2">XDP_TDO</text>
<text x="259.9" y="75.3">XDP_TDI</text>
<text x="272.1" y="75.3">11</text>
<text x="272.1" y="77.2">11</text>
<text x="29.4" y="82.4">11,28</text>
<text x="34.5" y="82.4">CPUPWRGD</text>
<text x="29.4" y="89.5">25,87</text>
<text x="34.5" y="89.5">DRAMPWRG</text>
<text x="92.8" y="88.6">SM_DRAMPWROK</text>
<text x="259.8" y="84.3">-XDP_DBR</text>
<text x="272.1" y="84.3">11,25</text>
<text x="92.8" y="97.5">-CPURST</text>
<text x="187.1" y="109.9">SM_DRAMRST_CPU</text>
<text x="141.4" y="126.8">12,27</text>
<text x="146.6" y="126.8">DRAMRST_GATE</text>
<text x="121.3" y="141.9">-CPURST</text>
<text x="210.2" y="145.5">-DRAMRST_R</text>
<text x="266.9" y="146.5">-DRAMRST</text>
<text x="277.4" y="146.5">12,13</text>
<text x="25.1" y="176.6">11,27,50,54,100</text>
<text x="38.1" y="176.6">-PLTRST_FAR</text>
</g>
<g font-size="1.3" fill="#231f20">
<text x="30.8" y="1.4">A</text>
<text x="88.9" y="1.4">B</text>
<text x="147" y="1.4">C</text>
<text x="205.1" y="1.4">D</text>
<text x="263.2" y="1.4">E</text>
<text x=".5" y="28.5">4</text>
<text x="292.7" y="28.5">4</text>
<text x=".5" y="79.6">3</text>
<text x="292.7" y="79.6">3</text>
<text x=".5" y="130.6">2</text>
<text x="292.7" y="130.6">2</text>
<text x=".5" y="181.7">1</text>
<text x="292.7" y="181.7">1</text>
<text x="30.8" y="207.4">A</text>
<text x="88.9" y="207.4">B</text>
<text x="147" y="207.4">C</text>
<text x="205.1" y="207.4">D</text>
<text x="263.2" y="207.4">E</text>
</g>
</svg>
